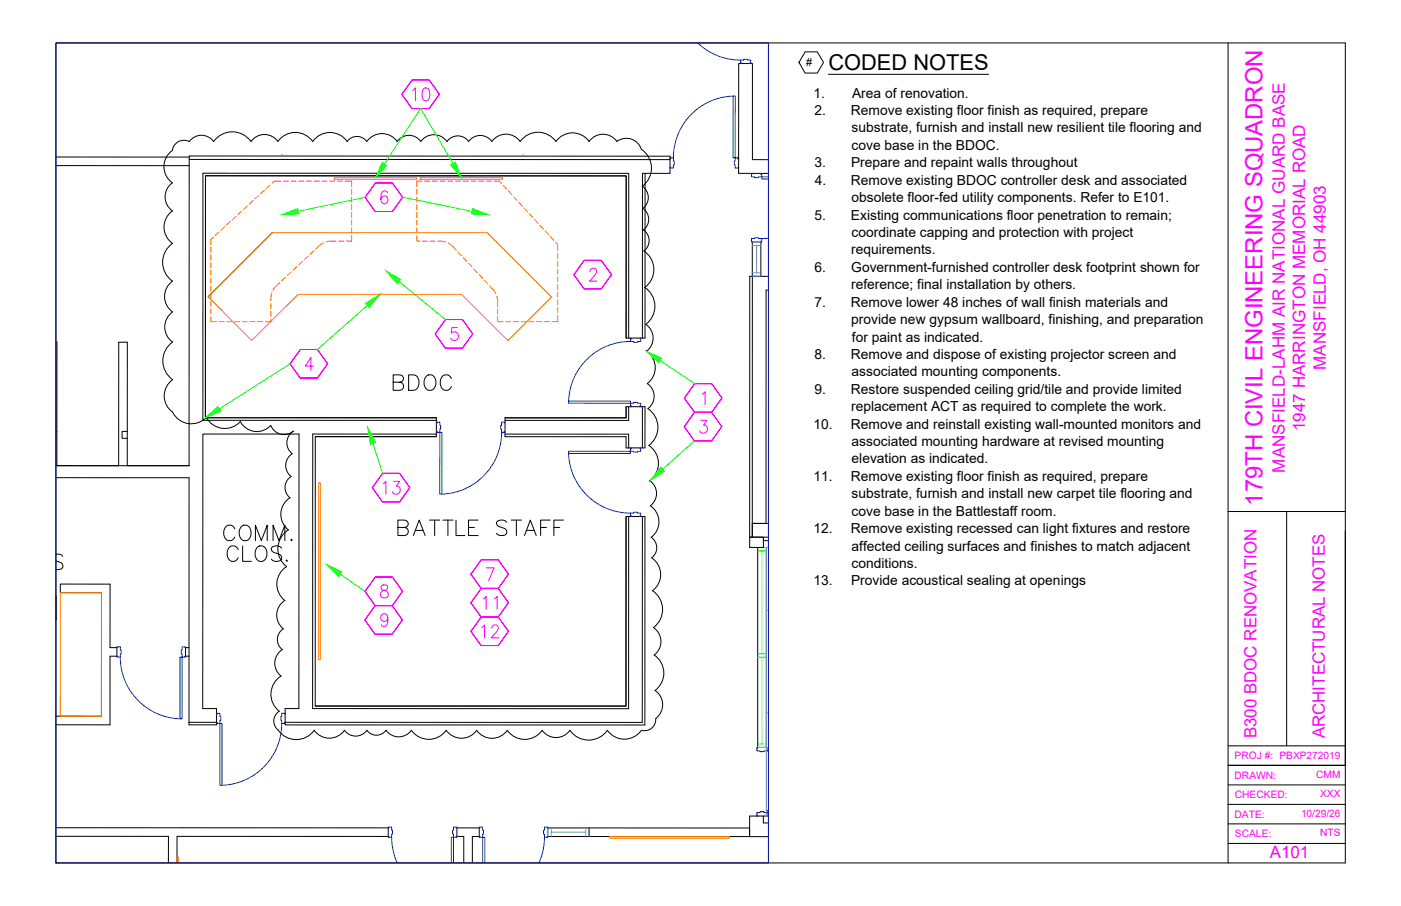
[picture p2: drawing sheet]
<svg xmlns="http://www.w3.org/2000/svg" width="432mm" height="279mm" viewBox="0 0 432 279" stroke-linecap="round" stroke-linejoin="round" font-family="sans-serif">
<!-- layer: B-Exterior-Walls -->
<path d="M235.3 168.8h1.5M235.3 165.7v3.1M236.8 166.7h-1.5v-1l-4.2-.1v3.2h4.2M236.8 161.4h-4.9v4.2l4.9 .1M235.3 251.7v2.1h1.5M236.8 251.7h-5.8v6.3h5.8" fill="none" stroke="#000" stroke-width=".31"/>
<!-- layer: B-Interior-Walls -->
<g fill="none" stroke="#000" stroke-width=".31">
<path d="M17.3 48.4h41M17.3 51.1h41M58.3 49.2h148.2M198.8 53.5v50.8h-5.8v-50.1h-129.7v74.6h71.2v5.9M236.8 49.2h-4.9v-29.6h-4.2l-.1 33.9h9.2M231.9 85.2v80.4h-.8v-80.4h5.7M236.8 89.5h-.7v71.9h-4.2M17.3 105.5h.2v38.1M193.8 104.3v-50.8l-131.3-.1v76.2h72M198 104.3v-50.8h8.5v-5.3l-148.2-.1v95.5h-41M17.3 133h.2M17.3 135.1h.2"/>
<path d="M39.2 133h-1.6v2.2h1.6M97.2 134.7h37.3M134.5 134.7h-37.3v83h95.7l.1-58.4M134.5 133.9h-38.1v84.6l97.3 .1 .1-59.3M155.7 133.9h38.1v4.2M193 125.4v3.5h-37.3M193 125.4h5.8v12.7h-5.8v-3.4h-37.3v-5.8M193.8 125.4v4.3l-38.1-.1M198 125.4v12.7M17.3 147.3h41v76.2h8.4v-5h-4.2v-84.6h29.7l-.1 84.6h-4.2v5.1h110.9v-64.3h-5M36.6 143.6v-38.1h2.6v38.1M193.8 159.3h-.8l-.1 58.5-95.7-.1"/>
<path d="M198 159.3v63.5h-110.1M58.3 199.7h-1.1v2.7h1.1M17.3 220.9h14v-38.1h-12.7v-2.7h15.3v19.6h2.1v2.7h-2.1v21.1h-16.6M58.3 222.8h8.4M17.3 255.3h102.4v2.7l-65.1-.1-.1 8.2M17.3 257.9h34.6v8.2M181.6 255.3h49.4v2.7h-49.4zM142.9 266.1v-8.1h-2.1v-2.7h6.9v2.7h-2.1v8.1"/>
</g>
<!-- layer: B-Interior-Door Units -->
<g fill="none" stroke="#0037dd" stroke-width=".31">
<path d="M215.1 13.3a18.9 18.9 0 0 0 13.1 5.2M228.5 19.3v.3h-.3v-1.1l2.2-.2v.2h1v1.1h-.3v-.3M226 29.6h.6v19.1h-.7zM226 29.6a19.1 19.1 0 0 0-18.5 19.1M206.8 48.9h-.3v-.2h1l.3 2.1h-.3v1h-1v-.2h.3M227.3 48.9h.3v-.2h-1l-.3 2.1h.3v1h1v-.2h-.2M231.9 53.7v-.2h-.3v1h1v.3l2.2-.3v-1h-.3v.3M236.8 54.5h-2v.7h2M231.9 74.6h2.6M234.5 74.3v.3h.3v-1l-2.2-.3v.3h-1v1h.3v-.2M236.8 73.5l-2 .1M194.3 105.3a19.1 19.1 0 0 0-19 18.4"/>
<path d="M197.2 104.5v-.2h.3v1h-1v.3l-2.2-.3v-1h.3v.3M134.7 130.4h-.2v-.2h1.1v1h.2l-.2 2.1h-1.1v-.2h.3M135.6 133.3h.6v19.1h-.7zM154.6 133.3a19.1 19.1 0 0 1-18.4 19.1M155.4 130.4h.3v-.2h-1.1v1h-.3l.3 2.1h1.1v-.2h-.4M175.2 139.8a19.1 19.1 0 0 0 19.1 18.4M175.2 139.2h19.1v.6h-19.1zM175.3 123.7h19v.7l-19-.1zM194.6 125.1v.3h-.3v-1l2.2-.3v.3h1v1h-.3v-.2M197.2 138.4v-.3h.3v1.1h-1v.2l-2.2-.2v-1.1h.3v.3M194.6 159v.3h-.3v-1.1l2.2-.2v.2h1v1.1h-.3v-.3M36.3 199.7h-.3v-.3h1.1v1h.3l-.3 2.2h-1.1v-.2h.4"/>
<path d="M56.9 199.7h.3v-.2h-1.1v.9h-.2l.2 2.2h1.1v-.2h-.3M37.1 202.6a19.1 19.1 0 0 0 18.4 19.1M55.5 202.6h.6v19.1h-.6zM67 220.2h-.3v-.2h1.1v1h.3l-.3 2.1h-1.1v-.2h.4M67.8 223.1h.6v19.1h-.6zM86.8 223.1a19.1 19.1 0 0 1-18.4 19.1M87.6 220.2h.3v-.2h-1.1v1h-.2l.2 2.1h1.1v-.2h-.4M119.9 255.3h-.2v-.2h1v.9h.3l-.3 2.2h-1v-.2h.3M120.7 258.2l.4 3.8 1.3 4.1M140.5 255.3h.3v-.2h-1v.9h-.3l.3 2.2h1v-.2h-.3M148 255.3h-.3v-.2h1.1v.9h.2l-.2 2.2h-1.1v-.2h.3M167.8 258.2l-.4 3.8-1.3 4.1"/>
<path d="M168.6 255.3h.3v-.2h-1.1v.9h-.3l.3 2.2h1.1v-.2h-.4M168.9 255.3v2.7M139.1 266.1v-7.9h.7v7.9M148.8 266.1v-7.9h.6v7.9"/>
</g>
<!-- layer: B-Interior-Window Units -->
<path d="M231.9 74.6v10.6M234.5 74.6v10.6M168.9 258h12.7M168.9 255.3h12.7" fill="none" stroke="#000" stroke-width=".31"/>
<!-- layer: B-Exterior-Door Units -->
<path d="M233.5 230.8v-.3h-.2v1.1h1v.2l2.1-.2v-1.1h-.2v.3M233.5 230.5h2.7M236.4 231.6h.4M236.2 251.3v.4h.2v-1.1l-2.1-.3v.3h-1v1.1h.2v-.3M236.8 249.9h-.4v.7h.4" fill="none" stroke="#00f" stroke-width=".31"/>
<!-- layer: B-Plan-Identifications -->
<path d="M17.3 170.9a2.1 2.1 0 0 1 2.1 .7M17.3 173l1.2 .4a1.16 1.16 0 0 1 .8 .9 1.16 1.16 0 0 1-.4 1.1l-1.6 .2M17.3 183.8v7.4" fill="none" stroke="#000" stroke-width=".31"/>
<!-- layer: B-Exterior-Window Units -->
<path d="M233.5 168.8v61.7M236.2 168.8v61.7" fill="none" stroke="#000" stroke-width=".31"/>
<path d="M233.5 169.9h2.7M233.5 168.8h2.7M234.8 169.9v31.7M233.5 202.7h2.7M233.5 201.6h2.7M234.8 202.7v26.7M233.5 230.5h2.7M233.5 229.4h2.7" fill="none" stroke="#0f0" stroke-width=".31"/>
<!-- layer: B-Interior-Window Units -->
<path d="M231.9 74.6h2.6M231.9 75.7h2.6M233.2 75.7v8.5M231.9 84.2h2.6M231.9 85.2h2.6M168.9 255.3v2.7M169.9 256.6l10.6 .1M169.9 255.3v2.7M180.5 255.3v2.7M181.6 255.3v2.7" fill="none" stroke="#00dda5" stroke-width=".31"/>
<!-- layer: B-Exterior-Equipment -->
<path d="M236.8 168.8h-.6v82.9h.6M236.2 188.2h.6M236.2 219.9h.6" fill="none" stroke="#00bfff" stroke-width=".31"/>
<!-- layer: B-Interior-Furnishings -->
<path d="M86.9 47.6v.5M161.3 47.6v.5M83.9 71.7l-19.8 19.9 19.8-19.9h66.3l19.8 19.9-13.5 13.4-14.2-14.2h-50.5l-14.2 14.2-13.4-13.5M63.3 98.7v30.1h19.1M98.2 148.9h.6l-.1 54.5h-.5zM18.6 182.8h12.7v38.1h-12.7zM187.9 258h36.8v.5h-36.8zM54.5 266.1v-1.8h.6v1.8" fill="none" stroke="#ff7f00" stroke-width=".31"/>
<!-- layer: A-ANNO-NEW -->
<g fill="none" stroke="#000" stroke-width=".31">
<path d="M53.1 46.4a6.1 6.1 0 0 0 0 10M53.1 56.4a5.3 5.3 0 0 0 0 8.6 6.1 6.1 0 0 0 .1 10.1 7.1 7.1 0 0 0 0 11.6 5.8 5.8 0 0 0 0 9.5M58.3 43.6a3.6 3.6 0 0 0-5.2 2.8M65.8 43.7a4.6 4.6 0 0 0-7.5 0M129.7 43.6a4.4 4.4 0 0 0-7.3 0 5.7 5.7 0 0 0-9.4 0 3.7 3.7 0 0 0-6 0 6.5 6.5 0 0 0-10.6 0 6.6 6.6 0 0 0-10.8 0 5 5 0 0 0-8.2 0 7 7 0 0 0-11.6 0M160.3 43.6a5.3 5.3 0 0 0-8.7 0 4.4 4.4 0 0 0-7.2 0 4 4 0 0 0-6.6 0 5 5 0 0 0-8.1 .1M160.3 43.6a6.7 6.7 0 0 1 11 0 6.2 6.2 0 0 1 10.3 0 5.2 5.2 0 0 1 8.5 0 4.8 4.8 0 0 1 7.6 2.4 7 7 0 0 1 .3 11.5 4.2 4.2 0 0 1 .1 6.8 4 4 0 0 1 .2 6.6 3.9 3.9 0 0 1 .2 6.5M198.4 77.4a6.9 6.9 0 0 1 .3 11.3 6.9 6.9 0 0 1 .3 11.3 5.1 5.1 0 0 1 .2 8.3 6.1 6.1 0 0 1 .3 10 4.7 4.7 0 0 1 .2 7.7M53.2 96.2a5.7 5.7 0 0 0 0 9.3 7.1 7.1 0 0 0 0 11.6M53.2 117.1a6.1 6.1 0 0 0 0 10M53.2 127.1a6.4 6.4 0 0 0 10.4 1.6M63.6 128.7a6.4 6.4 0 0 0 10.5 1.3 5.8 5.8 0 0 0 9.4 1.2"/>
<path d="M83.4 131.2a4.4 4.4 0 0 0 7 1.8 4.3 4.3 0 0 0-.3 6.9 4.3 4.3 0 0 0-.4 7 4 4 0 0 0-.3 6.6 6 6 0 0 0-.5 9.9 6.9 6.9 0 0 0-.6 11.3 6.4 6.4 0 0 0-.5 10.5 5.3 5.3 0 0 0-.5 8.7M199.7 126a6.9 6.9 0 0 1 .3 11.4 6.6 6.6 0 0 1 .2 10.8 4.7 4.7 0 0 1 .2 7.8 5.9 5.9 0 0 1 .3 9.7M200.7 165.7a3.9 3.9 0 0 1 .2 6.3 6.2 6.2 0 0 1 .2 10.2 6.9 6.9 0 0 1 .3 11.3 5.2 5.2 0 0 1 .2 8.5 6.7 6.7 0 0 1 .3 10.9 5.3 5.3 0 0 1 .2 8.7 3.5 3.5 0 0 1-4.4 3.6 6.4 6.4 0 0 1-10.5 0 7 7 0 0 1-11.6 0 5.2 5.2 0 0 1-8.5 0 6.6 6.6 0 0 1-10.8 0 5.7 5.7 0 0 1-9.4 0 5.7 5.7 0 0 1-9.4 0 6.6 6.6 0 0 1-10.7 0M87.3 193.9a3.9 3.9 0 0 0-.3 6.4 5 5 0 0 0-.4 8.2 6.6 6.6 0 0 0-.5 10.8M86.1 219.3a3.6 3.6 0 0 0-.3 5.9 6.8 6.8 0 0 0 11 0 5.7 5.7 0 0 0 9.4 0 4.2 4.2 0 0 0 6.9 0 3.6 3.6 0 0 0 5.9 0 4.8 4.8 0 0 0 7.8 0"/>
</g>
<!-- layer: 46 -->
<g fill="none" stroke="#f0f" stroke-width=".31">
<path d="M115.7 56.4h5.2l3.2 4.4-3.2 4.4h-5.2l-3.2-4.3 3.2-4.5h5.2l3.2 4.4-3.2 4.4h-5.2l-3.2-4.3zM119.4 59.5a.99 .99 0 0 0-1.5-.4 3.4 3.4 0 0 0 0 3.6 1.15 1.15 0 0 0 1.5-.4 1.15 1.15 0 0 0-.3-1.6 1.15 1.15 0 0 0-1.5 .3l-.2 .5M137.3 98.5h5.2l3.2 4.5-3.2 4.4h-5.3l-3.1-4.4 3.2-4.5h5.2l3.2 4.5-3.2 4.4h-5.3l-3.1-4.4zM180.1 80.3h5.2l3.2 4.4-3.2 4.4h-5.3l-3.1-4.4 3.2-4.4h5.2l3.2 4.4-3.2 4.4h-5.3l-3.1-4.4zM181.8 83.7l.4-.8 1-.2a1.19 1.19 0 0 1 .2 2.1l-1.7 1.9h2.3M92.6 107.8h5.2l3.2 4.4-3.2 4.4h-5.3l-3.1-4.4 3.2-4.4h5.2l3.2 4.4-3.2 4.4h-5.3l-3.1-4.4zM96.7 112.9h-2.6l1.7-2.7v4M140.9 101h-1.6l-.2 1.7a1.29 1.29 0 0 1 1.9 .1 1.29 1.29 0 0 1-.2 1.9 1.29 1.29 0 0 1-1.9-.5M214.1 118.3h5.3l3.1 4.4-3.1 4.4h-5.3l-3.2-4.3 3.2-4.5h5.3l3.1 4.4-3.1 4.4h-5.3l-3.2-4.3zM214.1 127.1h5.2l3.2 4.5-3.2 4.4h-5.3l-3.1-4.4 3.2-4.5h5.2l3.2 4.5-3.2 4.4h-5.3l-3.1-4.4zM216 129.6h1.9l-1 1.5a1.24 1.24 0 0 1 .9 2 1.24 1.24 0 0 1-2.1-.3M216.5 121.6l.8-.8v4"/>
<path d="M115.7 177.9h5.2l3.2 4.4-3.2 4.5h-5.3l-3.1-4.4 3.2-4.5h5.2l3.2 4.4-3.2 4.5h-5.3l-3.1-4.4zM148.3 172.6h5.3l3.1 4.5-3.1 4.4h-5.3l-3.2-4.4 3.2-4.5h5.3l3.1 4.5-3.1 4.4h-5.3l-3.2-4.4zM149.9 175.1h2.4l-1.7 4M115.6 186.8h5.3l3.1 4.4-3.1 4.4h-5.3l-3.1-4.4 3.1-4.4h5.3l3.1 4.4-3.1 4.4h-5.3l-3.1-4.4zM117.6 180.6a.85 .85 0 0 0 .4 1.3 1.4 1.4 0 0 1 1.4 .7 1.4 1.4 0 0 1-.1 1.6 1.36 1.36 0 0 1-2-.6 1.48 1.48 0 0 1 1.7-1.7 .85 .85 0 0 0 .3-1.3l-.5-.2zM119.5 190.5a1.17 1.17 0 0 1-1.8 .9 1.17 1.17 0 0 1 .1-2 1.03 1.03 0 0 1 1.6 .4 4 4 0 0 1-.4 3.2 1.02 1.02 0 0 1-1.5-.4M148.3 181.5h5.3l3.1 4.4-3.1 4.4h-5.3l-3.2-4.4 3.2-4.4h5.3l3.1 4.4-3.1 4.4h-5.3l-3.2-4.4z"/>
</g>
<!-- layer: A-ANNO-NEW-A101 -->
<g fill="#0f0" stroke="#0f0" stroke-width=".31">
<path d="M63.3 128.8l3.8-3.4 1 1.4z"/>
<path d="M119 83.6l4.5 2.5-1.1 1.4z"/>
<path d="M87 66.2l4.7-1.9 .4 1.7z"/>
<path d="M145.6 64.3l4.9 1.9-5.2-.2z"/>
<path d="M100.7 174.1l4.6 2.2-.9 1.4z"/>
<path d="M199.2 108.3l4.7 2.2-.9 1.4z"/>
<path d="M203.7 144.1l1.1 1.2-4.4 2.8z"/>
<path d="M112.7 93.5l4.4-2.7-3.3 4z"/>
<path d="M117.8 50.1l1.4 .9-3.5 3.8z"/>
<path d="M138.9 50.8l1.4-.8 1.9 4.8z"/>
<path d="M113.4 131.9l2.3 4.5-1.6 .6z"/>
</g>
<path d="M139.6 50.4l-10-16.9-11.1 17M112.5 60.9l-20.6 4.2M124.1 60.8l21.4 4.4M113.3 94.2l-15.5 13.6M123 86.8l14.3 11.7M89.4 112.2l-21.8 13.9M203.5 111.2l10.6 7.1M114.9 136.7l3 9.3M214 136l-9.8 8.7M104.8 177l7.7 5.4" fill="none" stroke="#0f0" stroke-width=".31"/>
<!-- layer: B-Interior-Furnishings-New -->
<g fill="none" stroke="#ff7f00" stroke-width=".31">
<path d="M81.5 58.7l-1.2 1M83.2 57l-1.1 1.1M86.6 55.8h-2l-.8 .7M87.3 55.8h1.6M89.7 55.8h1.6M92.1 55.8h1.6M94.5 55.8h1.6M96.9 55.8h1.5M99.3 55.8h1.5M101.6 55.8h1.6M103 54.8h25.4v.5h-25.4zM104 55.8h1.6"/>
<path d="M106.4 55.8h2v1.8M108.4 58.3v1.6M128.5 58.3v1.6M129.5 54.8h25.4v.5h-25.4zM130.1 55.8h-1.6v1.8M130.9 55.8h1.6M133.2 55.8h1.6M135.6 55.8h1.6M138 55.8h1.6M140.4 55.8h1.6M142.8 55.8h1.6M145.2 55.8h1.5"/>
<path d="M147.5 55.8h1.6M149.9 55.8h1.6M152.3 55.8h1.6l.7 .8M155.1 57.1l1.1 1.2M156.7 58.9l1.1 1.2M65 76.2v1.6M65 78.6v1.6M65.7 73.2l-.7 .6v1.6M67.5 71.6l-1.2 1M69.2 69.9l-1.1 1.1M71 68.3l-1.2 1.1M72.7 66.7l-1.1 1.1"/>
<path d="M74.5 65.1l-1.2 1.1M76.2 63.5l-1.1 1.1M78 61.9l-1.2 1.1M79.7 60.3l-1.1 1M95 79l-1.2 1.1M96.7 77.4l-1.2 1M99.7 74.9l-2.4 1.9M103.6 74.4l-3.2 .2M104.4 74.4h1.6M108.4 72.6v1.8h-1.6M108.4 60.7v1.6M108.4 63.1v1.6"/>
<path d="M108.4 65.5v1.6M108.4 67.9v1.6M108.4 70.3v1.6M128.5 72.6v1.8h.8M128.5 60.7v1.6M128.5 63.1v1.6M128.5 65.5v1.6M128.5 67.9v1.6M128.5 70.3v1.6M130.1 74.4h1.6M132.5 74.4h1.6M134.9 74.4l2.6 .2"/>
<path d="M138.2 75l.9 .6 1.5 1.5M141.2 77.7l1 1.2M142.8 79.5l1.1 1.1M158.3 60.7l1.1 1.1M159.9 62.4l1.1 1.2M161.5 64.2l1.1 1.1M163.2 65.9l1 1.2M164.8 67.7l1 1.1M166.4 69.4l1 1.2M168 71.2l1.1 1.1M169.6 72.9l1.1 1.2M171.2 74.7l.7 .7v2"/>
<path d="M171.9 78.2v1.6M65 97.6v1.6h1.7M65 81v1.6M65 83.3v1.6M65 85.7v1.6M65 88.1v1.6M65 90.5v1.6M65 92.9v1.6M65 95.3v1.6M67.5 99.2h1.6M69.9 99.2h1.6M72.3 99.2h1.6"/>
<path d="M74.6 99.2h1.6M77 99.2h1.6M79.4 99.2h1.6M83.5 98.4v.8h-1.7M83.5 93.6v1.6M83.5 96v1.6M83.8 90.3l-.3 2.5M86.3 87.1l-1.5 1.5-.7 .9M88 85.5l-1.2 1.1M89.7 83.9l-1.1 1M91.5 82.2l-1.2 1.1M93.2 80.6l-1.1 1.1"/>
<path d="M144.4 81.2l1.1 1.2M146 82.9l1.1 1.2M147.7 84.7l1 1.1M149.3 86.4l1.1 1.2M150.9 88.2l1.9 2.3M153.1 91.3l.3 3.2M153.4 97.6v1.6h1.7M153.4 95.2v1.6M155.9 99.2h1.6M158.3 99.2h1.6M160.6 99.2h1.6M163 99.2h1.6"/>
<path d="M165.4 99.2h1.6M167.8 99.2h1.6M171.9 97.3v1.9h-1.7M171.9 80.6v1.6M171.9 83v1.6M171.9 85.3v1.6M171.9 87.7v1.6M171.9 90.1v1.6M171.9 92.5v1.6M171.9 94.9v1.5"/>
</g>
<!-- layer: Viewport -->
<path d="M17.2 13.2h219.6v252.9h-219.6z" fill="none" stroke="#00f" stroke-width=".31"/>
<!-- layer: 0G-TTBL -->
<path d="M17.2 13.2h397.4v252.9h-397.4zM378.5 13.2v252.9M378.5 157.7h36.1M396.6 157.7v72.3M414.6 163.8v72.2h-36.1h36.1M378.5 230h36.1M378.5 254.1h36.1M378.5 248.1h36.1M378.5 242.1h36.1M378.5 260.1h36.1" fill="none" stroke="#000" stroke-width=".31"/>
<!-- layer: Text Paper -->
<path d="M248.1 16h3.8l1.9 3.3-1.9 3.2h-3.8l-1.8-3.2zM255.3 22.9h49.4" fill="none" stroke="#000" stroke-width=".31"/>
<g font-size="8.8">
<text x="120.3" y="121.7">BDOC</text>
<text x="121.7" y="166.5">BATTLE STAFF</text>
</g>
<g font-size="8.4">
<text x="68.1" y="167.9">COMM.</text>
<text x="69.1" y="174.3">CLOS.</text>
</g>
<text font-size="7.9" fill="#f0f" x="126.3" y="32.5">10</text>
<g font-size="7.5" fill="#f0f">
<text x="117.1" y="153.5">13</text>
<text x="148.2" y="189.1">11</text>
<text x="147.5" y="197.9">12</text>
</g>
<text font-size="7.4" fill="#f0f" x="389.1" y="155.9" transform="rotate(-90 389.1 155.9)">179TH CIVIL ENGINEERING SQUADRON</text>
<text font-size="6.7" x="255.3" y="21.5">CODED NOTES</text>
<g font-size="5.3" fill="#f0f">
<text x="408.6" y="114.1" transform="rotate(-90 408.6 114.1)">MANSFIELD, OH 44903</text>
<text x="402.3" y="133" transform="rotate(-90 402.3 133)">1947 HARRINGTON MEMORIAL ROAD</text>
<text x="396" y="145.7" transform="rotate(-90 396 145.7)">MANSFIELD-LAHM AIR NATIONAL GUARD BASE</text>
</g>
<g font-size="5.2" fill="#f0f">
<text x="387.2" y="227.7" transform="rotate(-90 387.2 227.7)">B300 BDOC RENOVATION</text>
<text x="408.3" y="227.7" transform="rotate(-90 408.3 227.7)">ARCHITECTURAL NOTES</text>
<text x="391.4" y="264.5">A101</text>
</g>
<g font-size="4.3">
<text x="250.7" y="30.1">1.</text>
<text x="251.1" y="35.5">2.</text>
<text x="262.3" y="35.5">Remove existing floor finish as required, prepare</text>
<text x="262.6" y="30.1">Area of renovation.</text>
<text x="262.5" y="40.8">substrate, furnish and install new resilient tile flooring and</text>
<text x="262.4" y="46.2">cove base in the BDOC.</text>
<text x="251" y="51.6">3.</text>
<text x="262.3" y="51.6">Prepare and repaint walls throughout</text>
<text x="251.1" y="57">4.</text>
<text x="262.3" y="57">Remove existing BDOC controller desk and associated</text>
<text x="262.5" y="62.4">obsolete floor-fed utility components. Refer to E101.</text>
<text x="251" y="67.7">5.</text>
<text x="262.3" y="67.7">Existing communications floor penetration to remain;</text>
<text x="262.4" y="73.1">coordinate capping and protection with project</text>
<text x="251" y="83.8">6.</text>
<text x="262.3" y="78.4">requirements.</text>
<text x="262.4" y="83.8">Government-furnished controller desk footprint shown for</text>
<text x="262.3" y="89.2">reference; final installation by others.</text>
<text x="251" y="94.6">7.</text>
<text x="262.3" y="94.6">Remove lower 48 inches of wall finish materials and</text>
<text x="262.3" y="100">provide new gypsum wallboard, finishing, and preparation</text>
<text x="262.6" y="105.3">for paint as indicated.</text>
<text x="251" y="110.7">8.</text>
<text x="262.3" y="110.7">Remove and dispose of existing projector screen and</text>
<text x="262.5" y="116.1">associated mounting components.</text>
<text x="251" y="121.4">9.</text>
<text x="262.3" y="121.4">Restore suspended ceiling grid/tile and provide limited</text>
<text x="262.3" y="126.8">replacement ACT as required to complete the work.</text>
<text x="250.7" y="132.2">10.</text>
<text x="262.3" y="132.2">Remove and reinstall existing wall-mounted monitors and</text>
<text x="262.5" y="137.5">associated mounting hardware at revised mounting</text>
<text x="262.5" y="142.8">elevation as indicated.</text>
<text x="250.7" y="148.2">11.</text>
<text x="262.3" y="148.2">Remove existing floor finish as required, prepare</text>
<text x="262.5" y="153.6">substrate, furnish and install new carpet tile flooring and</text>
<text x="262.4" y="159">cove base in the Battlestaff room.</text>
<text x="250.7" y="164.4">12.</text>
<text x="262.3" y="164.4">Remove existing recessed can light fixtures and restore</text>
<text x="262.5" y="169.8">affected ceiling surfaces and finishes to match adjacent</text>
<text x="262.4" y="175.1">conditions.</text>
<text x="250.7" y="180.5">13.</text>
<text x="262.3" y="180.5">Provide acoustical sealing at openings</text>
</g>
<text font-size="3.4" x="248.5" y="20.3">#</text>
<g font-size="3.2" fill="#f0f">
<text x="380.5" y="234.1">PROJ #: PBXP272019</text>
<text x="380.5" y="240.2">DRAWN:</text>
<text x="380.6" y="246.2">CHECKED:</text>
<text x="380.5" y="252.2">DATE:</text>
<text x="380.6" y="258.2">SCALE:</text>
</g>
<g font-size="3.1" fill="#f0f">
<text x="405.7" y="239.9">CMM</text>
<text x="406.9" y="245.9">XXX</text>
<text x="401" y="251.9">10/29/26</text>
<text x="406.9" y="257.8">NTS</text>
</g>
</svg>
